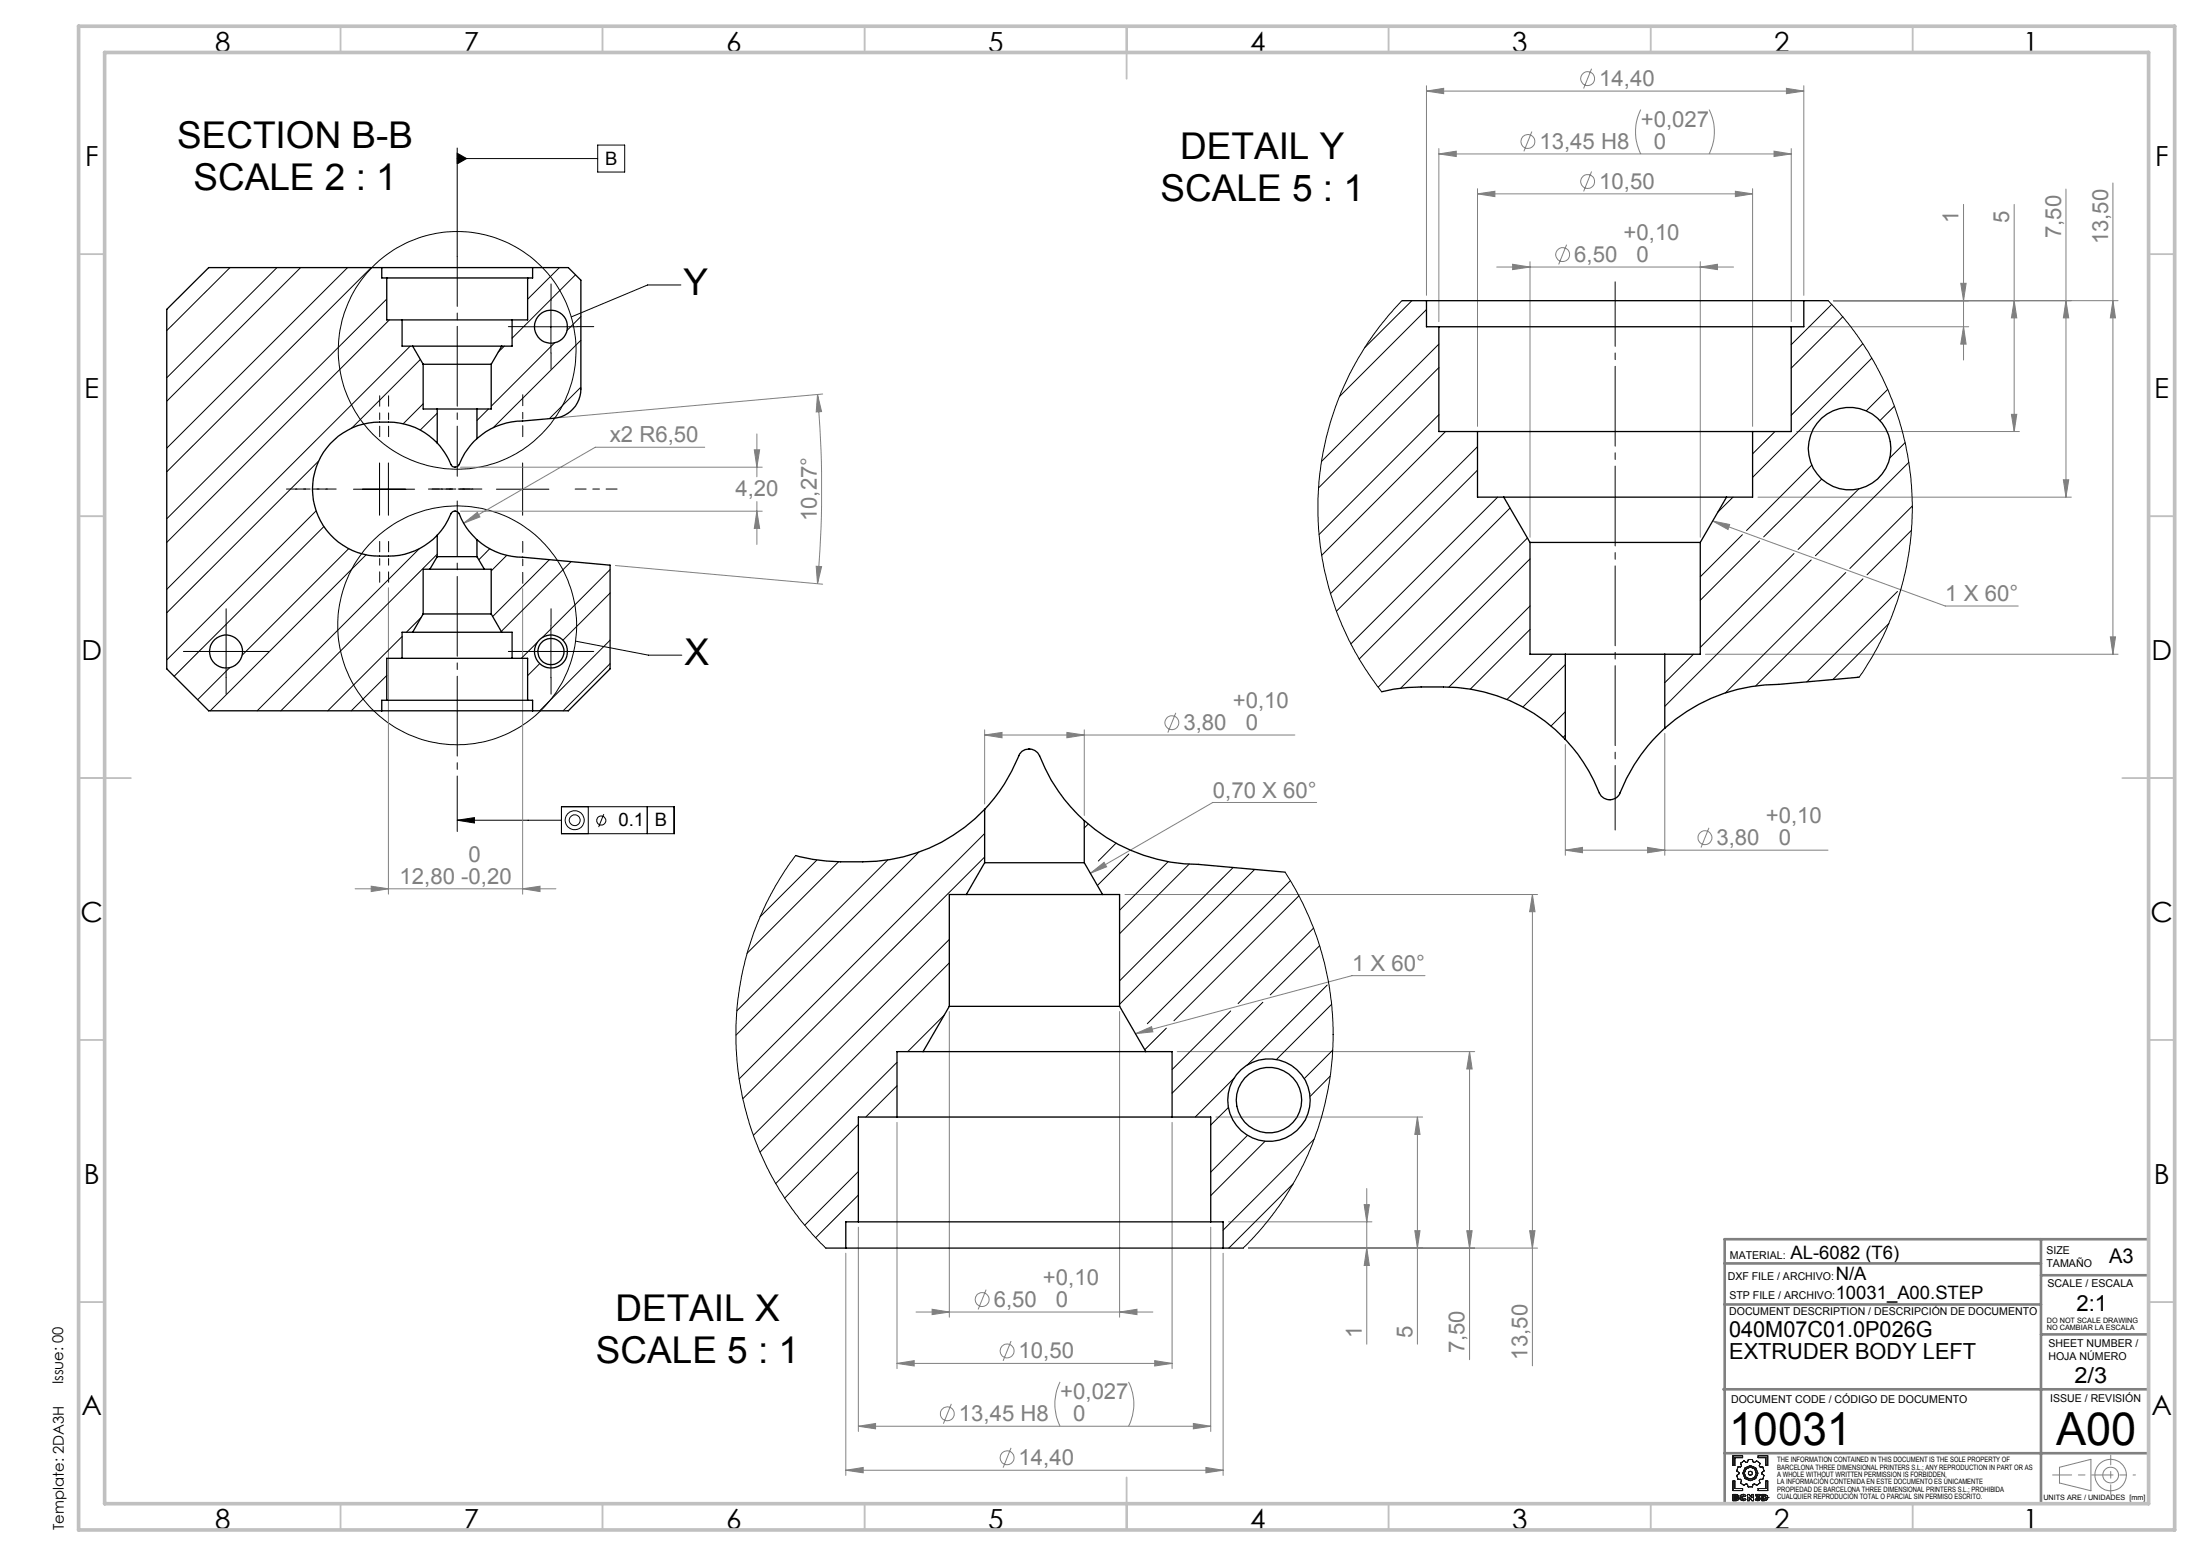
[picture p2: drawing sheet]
<svg xmlns="http://www.w3.org/2000/svg" width="420mm" height="297mm" viewBox="0 0 420 297" stroke-linecap="round" stroke-linejoin="round" font-family="sans-serif">
<g fill="none" stroke="#000" stroke-width=".19">
<path d="M87.2 29.2l1.8 1.1-1.8 1zM87.2 30.3h26.9M87.2 28.3v20.6M114.1 27.7h5.1v5.1h-5.1zM105.1 57.4v10M129.9 54.4h-6.3l-14.6 6.1M100.1 62.4h10M67.5 93.4h11.6M72.4 88.4v10M74.1 88.4v10M94.7 93.4h10M99.7 88.4v10"/>
<path d="M43.1 119.4v10M105.1 119.4v10M38.1 124.4h10M100.1 124.4h10M109.8 122.4l14 2.7h6.3M87.2 156.6l3.3-.5v1zM87.2 156.6h19.9M107.1 154h21.6v5.1h-21.6zM112.3 154v5.1M115.2 155.4l-1 2.5M123.5 154v5.1"/>
<circle cx="87.2" cy="66.9" r="22.7"/>
<circle cx="87.2" cy="119.4" r="22.8"/>
<circle cx="109.7" cy="156.6" r="1.81"/>
<circle cx="109.7" cy="156.6" r="1.03"/>
<circle cx="114.7" cy="156.6" r=".87"/>
</g>
<g fill="none" stroke="#808080" stroke-width=".19">
<path d="M272.2 17.4l3.3-.5v1zM272.2 16.4v40M272.2 17.4h72M303.7 13.1l-1.5 3.8M340.9 16.9l3.3 .5-3.3 .5zM344.2 16.4v40M274.6 29.4l3.3-.5v1zM274.6 28.4v33M274.6 29.4h67.2M281.9 37l3.4-.5v1zM281.9 36v45.4M281.9 37h52.5"/>
<path d="M292.3 25.1l-1.5 3.8M303.7 32.7l-1.5 3.8M313.1 20.9a9.6 9.6 0 0 0 0 8.5M326.1 20.9a9.6 9.6 0 0 1 0 8.5M331.2 36.5l3.2 .5-3.2 .5zM334.4 36v45.4M338.5 28.9l3.3 .5-3.3 .5zM341.8 28.4v33M374.7 39v29.7M384.4 39v43.4M394.2 36.1v58.8M403.2 34.9v90"/>
<path d="M285.6 51h45.2M288.6 50.4l3.4 .6-3.4 .5zM292 49.9v52.6M298.9 46.7l-1.5 3.8M324.4 51l3.3-.6v1.1zM324.4 49.9v52.6M349.8 57.4h54.4M374.2 54.1h1l-.5 3.3zM384.4 57.4l.4 3.3h-1zM394.2 57.4l.6 3.3h-1.1zM403.2 57.4l.5 3.3h-1zM156 75.3l.8 3.3h-1z"/>
<path d="M156 75.3a209.5 209.5 0 0 1 0 36.1M157 75.2l-50.2 4.5M345.2 62.4h30.5M374.7 62.4l.5 3.3h-1zM383.8 79.1h1l-.4 3.3zM87.9 89.2h57.6M87.9 97.6h57.6M88.5 99.9l2.6-2.1 .5 .9zM134.5 85.4h-20.9l-25.1 14.5M143.9 85.9h1.1l-.6 3.3zM144.4 97.6l.6 3.3h-1.1zM144.4 82.8v8.2"/>
<path d="M144.4 95.7v8.2M326.8 99.4l3.3 .7-.4 1zM326.8 99.4l44.4 16.3h13.9M335.5 94.9h59.8M342.8 82.4h42.5M393.7 91.6h1.1l-.6 3.3zM74.1 112.2v58.5M99.7 112.4v58.3M117.4 107.9l39.6 3.6M155.8 108.1l1 .1-.8 3.2zM187.9 139.3v14.2M203.6 139.8l3.3 .5-3.3 .5z"/>
<path d="M206.9 139.3v16.3M224.4 136.1l-1.6 3.7M317.7 140v23.3M325.4 124.9h78.8M402.7 121.6h1l-.5 3.3zM187.9 140.3l3.3-.5v1zM187.9 140.3h59.2M251.2 153.2h-19.8l-23.3 13.5M298.7 142.1v21.2M326.1 158l-1.5 3.8M67.8 169.6h38.3M70.8 169.2l3.3 .4-3.3 .6z"/>
<path d="M99.7 169.6l3.3-.4v1zM208.1 166.7l2.6-2.1 .5 .8zM214.7 170.7h78.7M292.4 170.7l.5 3.3h-1zM292.4 170.7v90M298.7 162.3l3.3-.6v1.1zM298.7 162.3h50.1M314.4 161.7l3.3 .6-3.3 .5zM181.2 193.1v58.3M213.6 193.1v58.3M216.7 197.3l3-1.3 .3 1zM271.9 186.2h-13.9l-41.3 11.1"/>
<path d="M171.2 214.2v47M223.7 214.2v47M224.6 200.7h56.8M232 213.2h39.5M270.5 213.2l.5 3.3h-1zM270.5 213.2v43.4M280.4 200.7l.5 3.3h-1zM280.4 200.7v58.8M161.4 239.2v42.4M163.8 234.2v39M231 234.2v39M233.4 239.2v42.4"/>
<path d="M234.4 233.2h27.4M238.2 238.2h55.2M260.3 229.9h1l-.5 3.3zM260.8 238.2l.5 3.3h-1zM260.8 226.9v29.7M270 234.9h1l-.5 3.3zM279.9 234.9h1l-.5 3.3zM291.9 234.9h1l-.5 3.3zM174.8 250.4h45.2M177.9 249.9l3.3 .5-3.3 .5zM188.2 246.2l-1.5 3.7M192.9 256l-1.5 3.7"/>
<path d="M213.6 250.4l3.4-.5v1zM220.3 259.7l3.4 .5-3.4 .5zM163.8 272.2l3.3-.5v1zM163.8 272.2h67.2M171.2 260.2l3.2-.5v1zM171.2 260.2h52.5M181.5 268l-1.5 3.7M192.9 276.4l-1.5 3.7M202.3 263.8a9.6 9.6 0 0 0 0 8.4M215.3 263.8a9.3 9.3 0 0 1 0 8.4M227.7 271.7l3.3 .5-3.3 .5zM161.4 280.6l3.3-.5v1z"/>
<path d="M161.4 280.6h72M230.1 280.1l3.3 .5-3.3 .5zM393 280.1l6-1.6v6l-6-1.4z"/>
<circle cx="303" cy="15" r="1.32"/>
<circle cx="291.6" cy="27" r="1.32"/>
<circle cx="303" cy="34.7" r="1.32"/>
<circle cx="298.2" cy="48.6" r="1.32"/>
<circle cx="223.6" cy="138" r="1.32"/>
<circle cx="325.3" cy="159.9" r="1.33"/>
<circle cx="187.4" cy="248.1" r="1.32"/>
<circle cx="192.2" cy="257.9" r="1.32"/>
<circle cx="180.8" cy="269.9" r="1.33"/>
<circle cx="192.2" cy="278.2" r="1.32"/>
<circle cx="402.7" cy="281.6" r="3"/>
<circle cx="402.8" cy="281.5" r="1.49"/>
</g>
<g fill="none" stroke="#191924" stroke-width=".19">
<path d="M330.7 277.9h1.8v.3h-1.5v1.5h-.3zM332.1 279.3l.7-.5 .4 .3 .3-.1 .1-.4h.8l.1 .4 .3 .1 .4-.3 .7 .5-.2 .5 .2 .2h.5l.2 .8-.4 .3v.2l.4 .3-.2 .8h-.5l-.2 .2 .1 .5-.6 .4-.4-.3-.3 .1-.1 .5h-.8l-.2-.5-.2-.1-.4 .3-.7-.4 .2-.5-.2-.2h-.5l-.2-.8 .4-.3v-.2l-.4-.3 .2-.8h.5l.2-.2zM335.5 277.9h1.8v1.8h-.3v-1.5h-1.5zM330.7 282.7h.3v1.4h1.5v.4h-1.8zM331 285.5l.4 .1-.4 .1zM331 286l.4 .1-.4 .1zM331.3 285.3l.3 .1 .1 .1M331.3 285.3h.2l.2 .2M331.3 285.3h-.6v1.2l.9-.1 .2-.3M331.4 285.6h.1M331.4 286.1h.1M331.7 285.5l-.2 .3 .3 .3"/>
<path d="M331.7 285.5h.1M331.8 286.1h.1M332 285.9l.2 .3 .4 .3 .6-.3M332 285.9l.1 .3 .2 .2 .5 .1 .4-.3M332 285.9h.1M332.4 285.9l.1 .2 .2 .1 .2-.2M332.4 285.9l.1 .2 .4-.1M332.4 285.9h.1M332.9 285.7l-.2-.2-.3 .1v.3M332.9 285.7l-.4-.1-.1 .3M332.9 286l.3 .2M333.2 285.5l-.5-.3-.5 .2-.2 .5"/>
<path d="M333.2 285.5l-.4-.3-.5 .1-.3 .6M333.2 285.5l-.3 .2M333.5 285.3h.3l.5 .6v-.6h.3v1.2h-.3l-.5-.7v.7h-.3zM335.1 286l.3 .2 .2-.1-.2 .1zM335.1 286l-.2 .2M335.5 284.1h1.5v-1.4h.3v1.8h-1.8zM335.6 286.1l-.4-.2v-.2l.3-.2h-.5v-.2h.8v.2l-.2 .2 .3 .4M335.6 286.1h.1M335.9 286.1l-.2 .3-.3 .1-.5-.3M335.9 286.1l-.2 .3-.4 .1-.4-.3M335.9 286.1h.1M336.2 285.3h.5l.5 .2 .2 .4-.3 .4-.9 .2z"/>
<path d="M336.6 285.5l.3 .1v.5h-.3zM337 285.9h.1M337.4 285.9h.1"/>
<circle cx="334" cy="281.2" r="1.14"/>
<circle cx="334" cy="281.2" r=".39"/>
<circle cx="334" cy="281.2" r="1.45"/>
</g>
<path d="M87.3 48.9v42" fill="none" stroke="#000" stroke-width=".19" stroke-dasharray="15.2 1.3 1.3 1.3" stroke-dashoffset="5.7"/>
<path d="M87.3 158.7v-63.1" fill="none" stroke="#000" stroke-width=".19" stroke-dasharray="15.2 1.3 1.3 1.3" stroke-dashoffset="4.7"/>
<path d="M62.5 93.3h-7.8M64.2 93.3h-7.8M72.5 83.3v-7.8M74.2 83.3v-7.8M82.5 93.3h7.8M84.2 93.3h7.8M72.5 103.3v7.8M74.2 103.3v7.8" fill="none" stroke="#000" stroke-width=".19" stroke-dasharray="15.2 1.3 1.3 1.3" stroke-dashoffset="13.2"/>
<path d="M89.8 93.3h-8M99.8 83.3v-8M109.8 93.3h8M99.8 103.3v8" fill="none" stroke="#000" stroke-width=".19" stroke-dasharray="15.2 1.3 1.3 1.3" stroke-dashoffset="13.1"/>
<path d="M105.2 57.3v-3.1M100.2 62.3h-3.2M105.2 67.3v3.2M110.2 62.3h3.1M43.2 119.3v-3.1M105.2 119.3v-3.1M38.2 124.3h-3.2M43.2 129.3v3.2M48.2 124.3h3.1M100.2 124.3h-3.2M105.2 129.3v3.2M110.2 124.3h3.1" fill="none" stroke="#000" stroke-width=".19" stroke-dasharray="15.2 1.3 1.3 1.3"/>
<path d="M308.2 53.8v104.6" fill="none" stroke="#000" stroke-width=".19" stroke-dasharray="15.2 1.3 1.3 1.3" stroke-dashoffset="2.9"/>
<path d="M391.7 281.5h11.1" fill="none" stroke="#808080" stroke-width=".19" stroke-dasharray="15.2 1.3 1.3 1.3" stroke-dashoffset="11.6"/>
<path d="M402.8 281.5h4.7" fill="none" stroke="#808080" stroke-width=".19" stroke-dasharray="15.2 1.3 1.3 1.3" stroke-dashoffset="14.8"/>
<path d="M402.8 277.8v7.4" fill="none" stroke="#808080" stroke-width=".19" stroke-dasharray="15.2 1.3 1.3 1.3" stroke-dashoffset="13.4"/>
<path d="M329.1 236.5h80.9v50.5h-80.9zM389.5 236.5v50.5M329.1 249h60.4M329.1 241.2h60.4M389.5 243.4h20.5M389.5 254.7h20.5M328.9 265.2h81.1M329.1 277.4h80.9" fill="none" stroke="#808080" stroke-width=".5"/>
<g fill="none" stroke="#c0c0c0" stroke-width=".35">
<path d="M65 5v5M115 5v5M165 5v5M215 5v10M265 5v5M315 5v5M365 5v5M15 48.5h5M410 48.5h5M15 98.5h5M410 98.5h5M15 148.5h10"/>
<path d="M405 148.5h10M15 198.5h5M410 198.5h5M15 248.5h5M410 248.5h5M65 287v5M115 287v5M165 287v5M215 282v10M265 287v5M315 287v5M365 287v5"/>
</g>
<path d="M15 5h400v287h-400zM20 10h390v277h-390z" fill="none" stroke="#c0c0c0" stroke-width=".7"/>
<path d="M87.2 156.6l3.3-.5v1zM87.2 29.2l1.8 1.1-1.8 1z" fill="#000"/>
<g fill="#808080">
<path d="M88.5 99.9l3.1-1.2-.5-.9zM143.9 85.9h1.1l-.6 3.3zM144.4 97.6l.6 3.3h-1.1zM326.8 99.4l3.3 .7-.4 1zM216.7 197.3l3-1.3 .3 1zM208.1 166.7l2.6-2.1 .5 .8z"/>
<path d="M70.8 169.2l3.3 .4-3.3 .6zM99.7 169.6l3.3-.4v1z"/>
<path d="M272.2 17.4l3.3-.5v1zM340.9 16.9l3.3 .5-3.3 .5zM274.6 29.4l3.3-.5v1zM338.5 28.9l3.3 .5-3.3 .5zM281.9 37l3.4-.5v1zM331.2 36.5l3.2 .5-3.2 .5zM288.6 50.4l3.4 .6-3.4 .5zM324.4 51l3.3-.6v1.1zM163.8 272.2l3.3-.5v1zM227.7 271.7l3.3 .5-3.3 .5zM171.2 260.2l3.2-.5v1zM220.3 259.7l3.4 .5-3.4 .5zM177.9 249.9l3.3 .5-3.3 .5zM213.6 250.4l3.4-.5v1z"/>
<path d="M187.9 140.3l3.3-.5v1zM203.6 139.8l3.3 .5-3.3 .5z"/>
<path d="M230.1 280.1l3.3 .5-3.3 .5zM161.4 280.6l3.3-.5v1z"/>
<path d="M260.8 238.2l.5 3.3h-1zM260.3 229.9h1l-.5 3.3zM270 234.9h1l-.5 3.3zM270.5 213.2l.5 3.3h-1zM279.9 234.9h1l-.5 3.3zM280.4 200.7l.5 3.3h-1zM291.9 234.9h1l-.5 3.3zM292.4 170.7l.5 3.3h-1z"/>
<path d="M155.8 108.1l1 .1-.8 3.2zM156 75.3l.8 3.3h-1z"/>
<path d="M374.2 54.1h1l-.5 3.3zM374.7 62.4l.5 3.3h-1zM384.4 57.4l.4 3.3h-1zM383.8 79.1h1l-.4 3.3zM394.2 57.4l.6 3.3h-1.1zM393.7 91.6h1.1l-.6 3.3zM403.2 57.4l.5 3.3h-1zM402.7 121.6h1l-.5 3.3z"/>
<path d="M298.7 162.3l3.3-.6v1.1zM314.4 161.7l3.3 .6-3.3 .5z"/>
</g>
<g fill="none" stroke="#000" stroke-width=".19">
<path d="M43.9 51.1l-12.1 12M52.8 51.1l-21 21M57.4 51.1l-25.6 25.5M66.3 51.1l-34.5 34.4M70.8 51.1l-39 39M73.8 57.1l-42 41.9M106.8 51.1l-6.1 6M109.8 52.5l-12.1 12.1M267.5 57.4l-2.7 3-3.6 4.8-3 4.9-2.2 4.6-1.1 2.8-1.8 5.8-1 5.5-.5 4.3-.1 5.4 .5 5.8 .8 5 1.1 3.9 1.5 4.4 2.5 5.6 2.7 4.6 3.1 4.2M269.4 57.4l-9 9M272.2 59.1l-16.6 16.6M348.9 57.4l2.7 3.1 2.7 3.4 2.2 3.3 2.7 5 1.8 4.1 1.8 5.3 1.2 5.3 .7 4.6 .2 4.4-.2 6-.5 4-1 4.9-1.3 4.4-2.1 5.3-2.3 4.5-2.7 4.2"/>
<path d="M349.5 58.1l-7.7 7.7M74.3 61.1l-42.5 42.4M78.3 66.1l-46.5 46.4M80.2 68.6l-13.1 13.1M80.8 77.1l-3.9 3.8M83.4 78.9l-3.2 3.2M93.2 78.1l-2.2 2.2M96.2 66.1l-1.2 1.1M105.8 65.4l-12.1 12.1M110.8 60.4l-2.6 2.7M110.8 73.9l-6 6M110.8 64.9l-16.7 16.7"/>
<path d="M274.6 65.7l-22.4 22.4M274.6 79.2l-22.9 22.8M274.6 70.2l-23 22.9M351.6 60.5l-9.8 9.8M355.5 65.6l-13.7 13.7M357.2 68.4l-22.8 22.7M360.2 74.3l-4.1 4.1M361.5 77.5l-2.8 2.8M60.3 97.5l-28.5 28.5M60.8 88l-29 29M275.8 82.4l-23.6 23.6M281.9 85.3l-28 28"/>
<path d="M281.9 89.7l-26.9 27M285.8 94.9l-28 28M288.1 97l-28.7 28.8M330.7 94.9l-3 2.9M338.7 82.4l-4.3 4.2M345.7 88.8l-12.4 12.5M347.6 91.4l-11.1 11.1M354.7 93.3l-11.6 11.6M363.5 84.5l-2.9 2.9M364.2 88.3l-17.8 17.8M364.9 96.6l-11.9 11.9M61.8 100.5l-28.6 28.6"/>
<path d="M66.5 104.7l-20.3 20.4M69.9 105.9l-29.8 29.8M80 104.7l-30.9 31M80.4 117.9l-2.9 2.8M83.4 105.8l-29.8 29.9M93.5 104.7l-2.1 2.2M96.7 106l-3 3M104.8 106.8l-10.8 10.9M109 107.2l-13.4 13.3M116.4 108.7l-12.9 13M116.4 113.2l-9 9M291.5 102.7l-28.5 28.5"/>
<path d="M292 115.7l-15.5 15.5M292 106.7l-24.7 24.7M332.5 102.1l-8.1 8M335.8 103.3l-11.4 11.3M342.3 105.7l-17.9 17.9M345.6 106.9l-27.9 27.9M352.2 109.3l-23 23M355.5 110.5l-20.5 20.4M360.4 119l-10.7 10.7M362.1 112.9l-17.3 17.2M364.7 101.2l-8.4 8.5M43.9 127.4l-6.2 6.2"/>
<path d="M73.8 128.9l-6.8 6.8M76.7 121.5l-14.2 14.2M102.4 122.7l-2.9 3M103 126.7l-2.3 2.3M116.4 122.2l-13.4 13.5M116.4 126.7l-8.9 9M292 120.2l-11.4 11.3M296.2 124.9l-8.7 8.6M298.7 135.9l-2.7 2.7M298.7 126.9l-8.1 8M323.1 124.9l-5.4 5.4M187.9 159.1l-46.9 46.8"/>
<path d="M207.6 157.3l-.7 .7M298.7 140.3l-.4 .4M151.8 163.3l-1.4 1.9-1.8 2.8-2.4 4.5-2.3 5.3-1.3 4.2-1.1 4.5-.9 6.1-.2 3v3.7l.2 3 .7 5.3 1.4 5.7 1.7 5 2 4.7 2.3 4.1 2.4 3.5 2.4 3.3 4.1 4.3M155.9 164.1l-10.9 10.9M160.1 164.5l-17.5 17.5M169.4 164.1l-28.8 28.8M175.4 162.6l-35 35M181.2 179.3l-37.4 37.4M187.9 163.6l-46.2 46.1M213 160.9l-3.4 3.5M215.4 163l-6 6M222.9 164.5l-9.3 9.2"/>
<path d="M226.9 164.9l-13.3 13.3M235.3 165.6l-21.7 21.6M239.4 165.9l-25.8 25.8M245.2 166.5l2.8 4.8 1.9 4 1.6 4.2 1.2 4.3 1 4.9 .6 5.1 .1 5-.5 5.9-.4 3-1.3 5.6-1.8 5.1-1.7 4-2 3.6-2.7 4.3-2.9 3.7-3.9 4.2M246.2 168.1l-27.3 27.3M247.9 171l-23.9 23.8M250.6 177.2l-14.3 14.4M180.2 193.7l-7 7M181.2 183.8l-36.2 36.1M222.6 196.2l-4.2 4.2M234.8 193l-11.1 11.1M241 191.3l-17.3 17.4"/>
<path d="M251.8 180.5l-9.4 9.4M253.3 188l-15.3 15.3M254.1 191.7l-10.5 10.5M163.8 214.6l-14.1 14.1M171.2 202.8l-23.2 23.1M171.2 207.3l-6 5.9M234.4 211.4l-3.4 3.3M235.5 205.8l-7.4 7.4M238.1 216.7l-7.1 7M241.4 217.8l-10.4 10.4M250.8 217.4l-17.4 17.4M253.8 205.4l-3.8 3.9"/>
<path d="M254.3 200.4l-5.4 5.5M163.8 223.6l-10.2 10.3M163.8 228.1l-8.2 8.2M246.8 226l-12.3 12.2"/>
</g>
<g fill="none" stroke="#000" stroke-width=".25">
<path d="M72.8 51.1h28.8M72.8 51.1v2h1M72.8 51.1h-33l-8 8v68.6l8 8h33M73.8 53.1h26.9M73.8 53.1v8h2.9M100.7 53.1v8h-3M101.6 51.1h6.8l2.4 2.4v20.8a5.6 5.6 0 0 1-5 5.5l-6.1 .6a13.3 13.3 0 0 0-8.7 3.3M101.6 51.1v2h-.9M267.5 57.4h4.7M272.2 57.4h72M272.2 57.4v5h2.4M344.2 57.4v5h-2.4"/>
<path d="M344.2 57.4h4.7M76.7 61.1h21M76.7 61.1v5h2M78.7 66.1h17M78.7 66.1l2.1 3.4M80.8 69.5h12.9M80.8 69.5v8.6h2.6M83.4 78.1h7.6M83.4 78.1v6.5M91 78.1v5.6M93.7 69.5v8.6h-2.7M95.7 66.1l-2 3.4"/>
<path d="M97.7 61.1v5h-2M274.6 62.4h67.2M274.6 62.4v20h7.3M341.8 62.4v20h-7.4M83.4 84.6a13.2 13.2 0 0 0-11-4 12.8 12.8 0 0 0-12.8 12.8 12.8 12.8 0 0 0 12.8 12.7 13.4 13.4 0 0 0 11-3.9M91 83.7a15.1 15.1 0 0 0-3.5 5.2l-.4 .2a.81 .81 0 0 1-1.1-.5 14.3 14.3 0 0 0-2.6-4M281.9 82.4h52.5M281.9 82.4v12.5h5M286.9 94.9h42.6M286.9 94.9l5.1 8.6M329.5 94.9l-5.1 8.6M334.4 82.4v12.5h-4.9"/>
<path d="M80.8 117.2h12.9M80.8 117.2l-2.1 3.5M82 108.7h10.4M82 108.7h-1.2v8.5M83.4 106.3h7.6M83.4 102.2a13.3 13.3 0 0 0 2.7-4.3 .9 .9 0 0 1 1.5 .2 13.6 13.6 0 0 0 3.4 4.9M83.4 102.2v4.1M83.4 106.3l-1.4 2.4M91 103a12.9 12.9 0 0 0 8.7 3.4l16.7 1.5v19.8l-8 8h-6.8M91 103v3.3M91 106.3l1.4 2.4M92.4 108.7h1.3v8.5"/>
<path d="M93.7 117.2l2 3.5M292 103.5h32.4M292 103.5v21.4h6.7M324.4 103.5v21.4h-6.7M72.8 135.7h28.8M73.8 133.7h26.9M73.8 133.7h-1v2M76.7 125.7h21M76.7 125.7h-2.9v8M78.7 120.7h17M78.7 120.7h-2v5M95.7 120.7h2v5"/>
<path d="M97.7 125.7h3v8M100.7 133.7h.9v2M263.7 132a39.6 39.6 0 0 1 11.7-.9 31.9 31.9 0 0 1 23.3 10M298.7 124.9h19M298.7 124.9v16.2M317.7 139a33.2 33.2 0 0 0-8.7 12.7 2.29 2.29 0 0 1-2.3 .9l-.6-.2-.6-.5-.3-.5a30.5 30.5 0 0 0-6.5-10.3M317.7 124.9v14.1M354.8 129.2l-15.4 1.4a32.3 32.3 0 0 0-21.7 8.4M187.9 154.5a32.2 32.2 0 0 0 6.7-10.6 2.17 2.17 0 0 1 1.8-.9h.1a1.99 1.99 0 0 1 1.9 1.2 32.6 32.6 0 0 0 8.5 12.4M187.9 154.5a31.9 31.9 0 0 1-23.3 10 41.3 41.3 0 0 1-12.8-1.2M187.9 154.5v10.2M206.9 156.6a32.8 32.8 0 0 0 21.8 8.4l16.5 1.5"/>
<path d="M206.9 156.6v8.1M184.4 170.7h26M184.4 170.7h-3.2v21.4M187.9 164.7h19M187.9 164.7l-3.5 6M206.9 164.7l3.5 6M210.4 170.7h3.2v21.4M181.2 192.1h32.4M181.2 192.1l-5.1 8.6M213.6 192.1l5.1 8.6M171.2 213.2h52.5M171.2 213.2h-7.4v20"/>
<path d="M176.1 200.7h42.6M176.1 200.7h-4.9v12.5M218.7 200.7h5v12.5M223.7 213.2h7.3v20M157.6 238.2h3.8M161.4 238.2h72M163.8 233.2h67.2M163.8 233.2h-2.4v5M231 233.2h2.4v5M233.4 238.2h3.8"/>
<circle cx="105.1" cy="62.4" r="3.2"/>
<circle cx="352.9" cy="85.6" r="7.9"/>
<circle cx="43.1" cy="124.4" r="3.1"/>
<circle cx="105.1" cy="124.4" r="3.1"/>
<circle cx="105.1" cy="124.4" r="2.51"/>
<circle cx="242.1" cy="210" r="7.9"/>
<circle cx="242.2" cy="210" r="6.3"/>
</g>
<g font-size="8.7">
<text x="330" y="275.9">10031</text>
<text x="392.3" y="275.9">A00</text>
</g>
<g font-size="7.1">
<text x="33.8" y="28.3">SECTION B-B</text>
<text x="225.2" y="30.3">DETAIL Y</text>
<text x="36.9" y="36.3">SCALE 2 : 1</text>
<text x="221.5" y="38.4">SCALE 5 : 1</text>
<text x="130.4" y="56.3">Y</text>
<text x="130.6" y="127">X</text>
<text x="117.4" y="252.1">DETAIL X</text>
<text x="113.7" y="260.1">SCALE 5 : 1</text>
</g>
<g font-size="5.3">
<text x="41" y="9.9">8</text>
<text x="88.5" y="9.9">7</text>
<text x="138.5" y="9.9">6</text>
<text x="188.5" y="9.9">5</text>
<text x="238.5" y="9.9">4</text>
<text x="288.5" y="9.9">3</text>
<text x="338.5" y="9.9">2</text>
<text x="386" y="9.9">1</text>
<text x="16.2" y="31.7">F</text>
<text x="411.2" y="31.7">F</text>
<text x="16.1" y="75.9">E</text>
<text x="411.1" y="75.9">E</text>
<text x="15.5" y="125.9">D</text>
<text x="410.5" y="125.9">D</text>
<text x="15.4" y="175.9">C</text>
<text x="410.4" y="175.9">C</text>
<text x="16" y="225.9">B</text>
<text x="411" y="225.9">B</text>
<text x="15.5" y="270.2">A</text>
<text x="410.5" y="270.2">A</text>
<text x="41" y="291.9">8</text>
<text x="88.5" y="291.9">7</text>
<text x="138.5" y="291.9">6</text>
<text x="188.5" y="291.9">5</text>
<text x="238.5" y="291.9">4</text>
<text x="288.5" y="291.9">3</text>
<text x="338.5" y="291.9">2</text>
<text x="386" y="291.9">1</text>
</g>
<g font-size="4.2" fill="#808080">
<text x="305.2" y="16.4">14,40</text>
<text x="293.8" y="28.4">13,45 H8</text>
<text x="313.1" y="24.2">+0,027</text>
<text x="315.6" y="28.4">0</text>
<text x="305.2" y="36">10,50</text>
<text x="309.8" y="45.8">+0,10</text>
<text x="373.7" y="42.5" transform="rotate(-90 373.7 42.5)">1</text>
<text x="383.4" y="42.5" transform="rotate(-90 383.4 42.5)">5</text>
<text x="393.3" y="45.5" transform="rotate(-90 393.3 45.5)">7,50</text>
<text x="402.3" y="46.7" transform="rotate(-90 402.3 46.7)">13,50</text>
<text x="300.4" y="50">6,50</text>
<text x="312.3" y="50">0</text>
<text x="116.4" y="84.4">x2 R6,50</text>
<text x="140.3" y="94.8">4,20</text>
<text x="155.9" y="99.5" transform="rotate(-90 155.9 99.5)">10,27°</text>
<text x="371.2" y="114.7">1 X 60°</text>
<text x="235.2" y="135.1">+0,10</text>
<text x="225.8" y="139.3">3,80</text>
<text x="237.7" y="139.3">0</text>
<text x="231.5" y="152.2">0,70 X 60°</text>
<text x="327.5" y="161.3">3,80</text>
<text x="337" y="157.1">+0,10</text>
<text x="339.4" y="161.3">0</text>
<text x="89.4" y="164.5">0</text>
<text x="76.3" y="168.7">12,80 -0,20</text>
<text x="258" y="185.3">1 X 60°</text>
<text x="199" y="245.2">+0,10</text>
<text x="189.6" y="249.4">6,50</text>
<text x="201.5" y="249.4">0</text>
<text x="259.9" y="255.4" transform="rotate(-90 259.9 255.4)">1</text>
<text x="269.5" y="255.4" transform="rotate(-90 269.5 255.4)">5</text>
<text x="194.4" y="259.3">10,50</text>
<text x="279.5" y="258.3" transform="rotate(-90 279.5 258.3)">7,50</text>
<text x="291.5" y="259.5" transform="rotate(-90 291.5 259.5)">13,50</text>
<text x="202.3" y="267">+0,027</text>
<text x="183" y="271.3">13,45 H8</text>
<text x="204.8" y="271.3">0</text>
<text x="194.4" y="279.7">14,40</text>
</g>
<g font-size="4.2">
<text x="396.2" y="250.3">2:1</text>
<text x="330" y="255.2">040M07C01.0P026G</text>
<text x="330" y="259.5">EXTRUDER BODY LEFT</text>
<text x="395.8" y="264">2/3</text>
</g>
<text font-size="3.9" x="402.5" y="241.1">A3</text>
<g font-size="3.5">
<text x="115.5" y="31.4">B</text>
<text x="118" y="157.7">0.1</text>
<text x="124.9" y="157.7">B</text>
<text x="341.7" y="240.4">AL-6082 (T6)</text>
<text x="350.3" y="244.3">N/A</text>
<text x="350.3" y="247.9">10031_A00.STEP</text>
</g>
<g font-size="2.8">
<text x="12.1" y="264.2" transform="rotate(-90 12.1 264.2)">Issue: 00</text>
<text x="12.2" y="292" transform="rotate(-90 12.2 292)">Template: 2DA3H</text>
</g>
<g font-size="2.1">
<text x="390.5" y="239.4">SIZE</text>
<text x="329.7" y="244.3">DXF FILE / ARCHIVO:</text>
<text x="330.1" y="240.4">MATERIAL:</text>
<text x="390.5" y="241.9">TAMAÑO</text>
<text x="390.7" y="245.6">SCALE / ESCALA</text>
<text x="330" y="251">DOCUMENT DESCRIPTION / DESCRIPCIÓN DE DOCUMENTO</text>
<text x="330" y="247.9">STP FILE / ARCHIVO:</text>
<text x="390.9" y="257.1">SHEET NUMBER /</text>
<text x="390.9" y="259.6">HOJA NÚMERO</text>
<text x="330.3" y="267.7">DOCUMENT CODE / CÓDIGO DE DOCUMENTO</text>
<text x="391.2" y="267.5">ISSUE / REVISIÓN</text>
</g>
<g font-size="1.4">
<text x="390.6" y="252.5">DO NOT SCALE DRAWING</text>
<text x="390.6" y="253.9">NO CAMBIAR LA ESCALA</text>
<text x="339.1" y="279.1">THE INFORMATION CONTAINED IN THIS DOCUMENT IS THE SOLE PROPERTY OF</text>
<text x="339.1" y="280.5">BARCELONA THREE DIMENSIONAL PRINTERS S.L.; ANY REPRODUCTION IN PART OR AS</text>
<text x="339.1" y="281.9">A WHOLE WITHOUT WRITTEN PERMISSION IS FORBIDDEN.</text>
<text x="339.1" y="283.3">LA INFORMACIÓN CONTENIDA EN ESTE DOCUMENTO ES ÚNICAMENTE</text>
<text x="339.1" y="284.7">PROPIEDAD DE BARCELONA THREE DIMENSIONAL PRINTERS S.L.; PROHIBIDA</text>
<text x="339.1" y="286.1">CUALQUIER REPRODUCIÓN TOTAL O PARCIAL SIN PERMISO ESCRITO.</text>
<text x="389.9" y="286.3">UNITS ARE / UNIDADES [mm]</text>
</g>
</svg>
